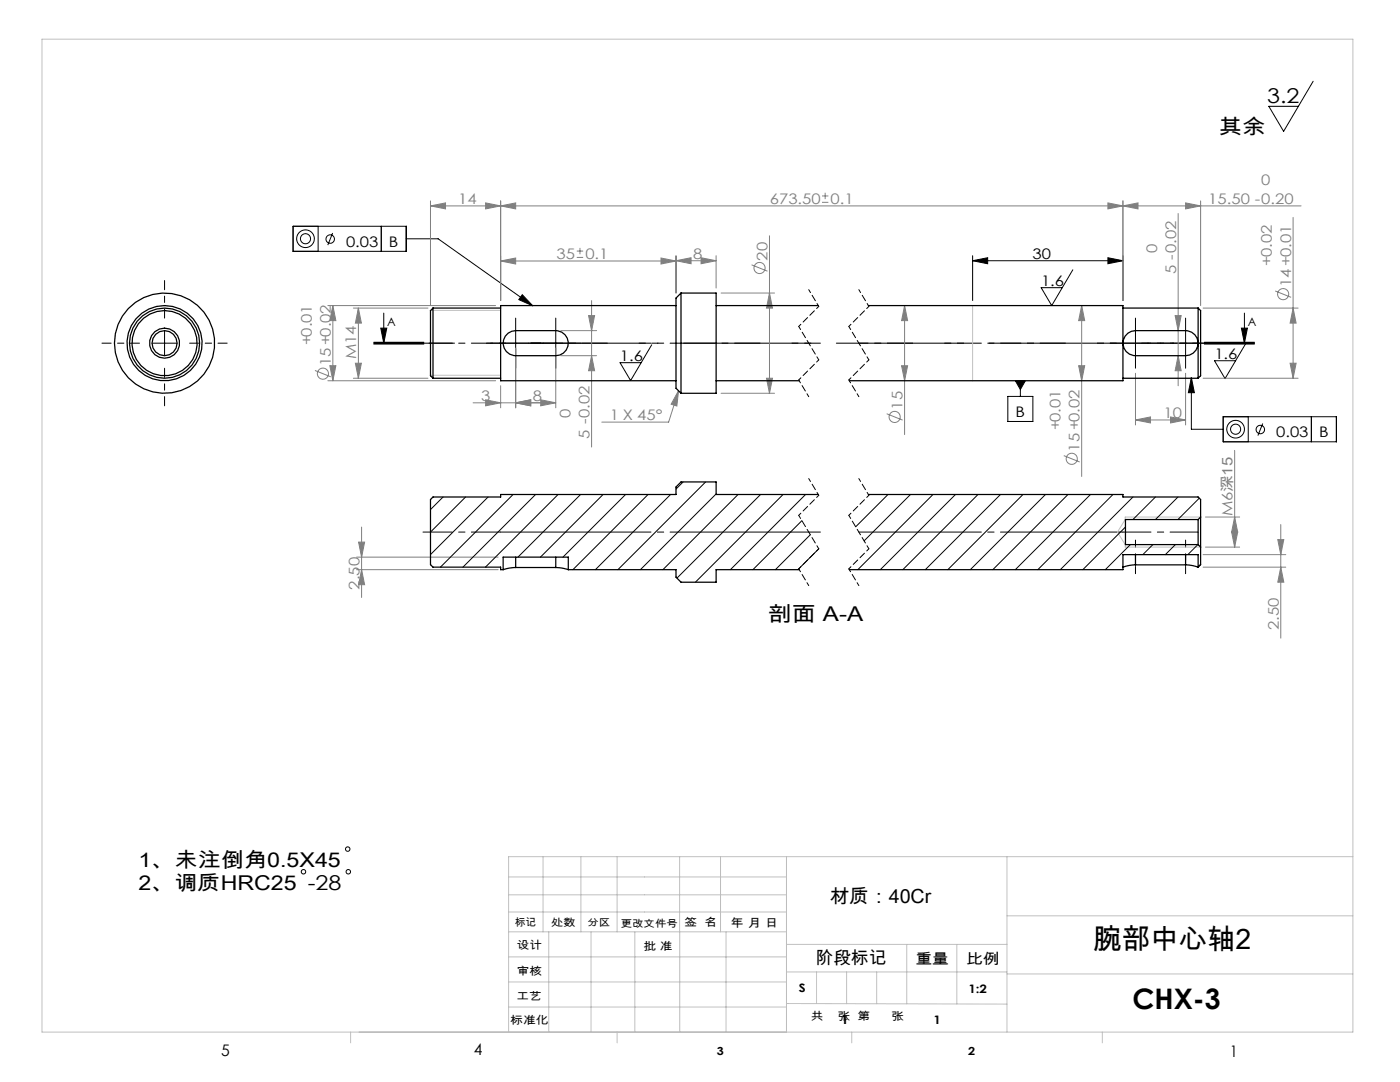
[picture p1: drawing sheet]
<svg xmlns="http://www.w3.org/2000/svg" width="279mm" height="216mm" viewBox="0 0 279 216" stroke-linecap="round" stroke-linejoin="round" font-family="sans-serif">
<g fill="none" stroke="#808080" stroke-width=".2">
<path d="M164 39.1h1.3M164.7 38.5v1.2M85.9 41.1l3-.6v1.2zM85.9 40.1v20.9M96.9 40.5l3 .6-3 .6zM99.9 52.1l3-.6v1.2zM99.9 52.1h35M99.9 41.1l3-.6v1.2zM99.9 40.1v19.9M115.1 51.4h1.3M115.1 50.1h1.3M115.7 49.5v1.2"/>
<path d="M118.1 60v29.2M131.9 51.5l3 .6-3 .6zM134.9 52l3-.6v1.2zM134.9 51v7.5M134.9 52h8M139.9 51.4l3 .6-3 .6zM142.9 51v6.5M143.9 58.5h10.7M150 52.8l3.2 1.3M153.6 47.1v31.4M153.6 58.5l.6 3h-1.2zM164 40.4h1.3"/>
<path d="M221.1 40.5l3 .6-3 .6zM224.1 41.1l3-.6v1.2zM224.1 40.1v19.9M235.1 42.6v34.4M236.6 40.5l3 .6-3 .6zM239.6 40.1v20.9M254.5 58.1l3.2 1.2M258.1 43.4v32.1M259.7 41.1h-173.8M62.9 73.9l3.1 1.3M65.4 76h33.5M65.4 61h33.5"/>
<path d="M65.8 73h1.2l-.6 3zM66.4 61v15M66.4 61l.6 3h-1.2zM70.5 61.5h14.9M70.5 75.5h14.9M70.9 72.5h1.2l-.6 3zM71.5 61.5v14M71.5 61.5l.6 3h-1.2zM96.9 79.8l3 .6-3 .6zM99.9 77v4.4M102.9 69.5v11.9M107.9 79.8l3 .6-3 .6z"/>
<path d="M110.9 69.5v11.9M111.9 66h7.2M111.9 71h7.2M117.5 63h1.2l-.6 3zM118.1 71l.6 3h-1.2zM135.4 78l-.3 3-1.2-.3zM135.4 78l-2 6.2h-13.3M143.9 78.5h10.7M153 75.5h1.2l-.6 3zM179.9 73h1.2l-.6 3zM180.5 61v25.7M180.5 61l.6 3h-1.2z"/>
<path d="M215.3 73h1.2l-.6 3zM215.9 61l.6 3h-1.2zM215.9 61v34.1M226.6 74.5v10.3M234.5 63h1.2l-.6 3zM235.1 71l.6 3h-1.2zM236.6 74.5v10.3M240.1 61.5h19M240.1 75.5h19M257.5 72.5h1.2l-.6 3zM258.1 61.5l.6 3h-1.2zM94.4 80.4h16.5"/>
<path d="M102.9 80.4l3-.6v1.2zM177 82.6l3.1 1.2M212.3 90.9l3.2 1.3M226.6 83.8l3-.6v1.2zM226.6 83.8h10M233.6 83.2l3 .6-3 .6zM246.4 89.9v19.3M71.2 111.2h28.2M71.2 113.7h28.2M71.6 108.2h1.2l-.6 3zM72.2 113.7l.6 3h-1.2zM72.2 105.2v14"/>
<path d="M240.1 113.2h16.5M240.1 110.7h16.5M240.6 103.2h6.8M240.6 109.2h6.8M245.8 106.2h1.2l-.6 3zM246.4 103.2l.6 3h-1.2zM255 107.7h1.2l-.6 3zM255.6 104.7v22.6M255.6 113.2l.6 3h-1.2z"/>
<circle cx="151.6" cy="53.5" r="1.11"/>
<circle cx="256.1" cy="58.7" r="1.11"/>
<circle cx="64.4" cy="74.6" r="1.11"/>
<circle cx="178.5" cy="83.2" r="1.11"/>
<circle cx="213.9" cy="91.5" r="1.11"/>
</g>
<g fill="none" stroke="#000" stroke-width=".2">
<path d="M262.1 16.2l-5.9 10-3-5h5.9M58.5 45.1h22.6v5h-22.6zM63.5 45.1v5M66.4 46.5l-1 2.4M76.1 45.1v5M81.1 47.6h6.3l18.9 13.4M104.2 58.8l2.1 2.2-2.8-1.2zM194.1 52l3-.6v1.2zM194.1 51v9M194.1 52h30M214.1 53.8l-4.2 7.2-2.1-3.6h4.2M221.1 51.4l3 .6-3 .6z"/>
<path d="M224.1 51v9M30.3 68.5h5M32.8 66v5M74.6 68.5h10M74.6 68.7h10M74.6 68.3h10M76 65.5h1.2l-.6 3zM76.6 62.5v6M100.4 68.5h5M102.9 66v5M108.4 68.5h5M110.9 66v5"/>
<path d="M130.1 68.8l-4.2 7.1-2.2-3.5h4.3M201.1 79.1h5v5h-5zM202.6 76h2l-1 1.7zM203.6 76v3.1M224.1 68.5h5M226.6 66v5M234.1 68.5h5M236.6 66v5M237.8 75.4l.6 3h-1.2zM237.8 75.4v10.3h6.3M240.4 68.3h9.9zM240.4 68.5h9.9"/>
<path d="M240.4 68.7h9.9M247.8 65.5h1.2l-.6 3zM248.4 62.5v6M248.7 68.4l-4.2 7.1-2.1-3.5h4.2M244.1 83.2h22.6v5h-22.6zM249.1 83.2v5M252 84.5l-1 2.4M261.7 83.2v5"/>
<circle cx="61" cy="47.6" r="1.01"/>
<circle cx="61" cy="47.6" r="1.76"/>
<circle cx="65.9" cy="47.7" r=".85"/>
<circle cx="246.6" cy="85.6" r="1.76"/>
<circle cx="246.6" cy="85.6" r="1.01"/>
<circle cx="251.5" cy="85.7" r=".85"/>
<circle cx="60.6" cy="174" r=".44"/>
<circle cx="69.4" cy="169.4" r=".44"/>
<circle cx="69.5" cy="174" r=".44"/>
</g>
<g fill="none" stroke="#000" stroke-width=".2" stroke-dasharray="30.5 1.3 1.3 1.3">
<path d="M100.4 68.5h-2.5M102.9 66v-2.5M102.9 71v2.5M105.4 68.5h2.5M108.4 68.5h-2.5M110.9 66v-2.5M110.9 71v2.5M113.4 68.5h2.5M224.1 68.5h-2.5M226.6 66v-2.5M226.6 71v2.5M229.1 68.5h2.5"/>
<path d="M234.1 68.5h-2.5M236.6 66v-2.5M236.6 71v2.5M239.1 68.5h2.5"/>
</g>
<path d="M224.1 68.5h15M224.1 106.2h15" fill="none" stroke="#000" stroke-width=".2" stroke-dasharray="30.5 1.3 1.3 1.3" stroke-dashoffset="24.9"/>
<path d="M163.7 68.5h-63.8M163.7 106.2h-63.8" fill="none" stroke="#000" stroke-width=".2" stroke-dasharray="30.5 1.3 1.3 1.3" stroke-dashoffset=".5"/>
<path d="M224.1 68.5h-52.7M224.1 106.2h-52.7" fill="none" stroke="#000" stroke-width=".2" stroke-dasharray="30.5 1.3 1.3 1.3" stroke-dashoffset="6"/>
<path d="M99.9 68.5h-15.5M99.9 106.2h-15.5" fill="none" stroke="#000" stroke-width=".2" stroke-dasharray="30.5 1.3 1.3 1.3" stroke-dashoffset="24.6"/>
<path d="M27.8 68.5h-7.5M32.8 63.5v-7.5M32.8 73.5v7.5M37.8 68.5h7.5" fill="none" stroke="#000" stroke-width=".2" stroke-dasharray="30.5 1.3 1.3 1.3" stroke-dashoffset="28.6"/>
<path d="M226.6 107.8v6.7M236.6 107.8v6.7" fill="none" stroke="#000" stroke-width=".2" stroke-dasharray="30.5 1.3 1.3 1.3" stroke-dashoffset="29"/>
<path d="M74.6 68.5h175.7" fill="none" stroke="#000" stroke-width=".2" stroke-dasharray="6.3 1.3 1.3 1.3 5.1" stroke-dashoffset="-.9"/>
<path d="M161.4 57.8l2 3.3M171.4 57.8l2 3.3M159.4 65.1l4 6.7M159.4 75.8l2 3.4M169.4 65.1l4 6.7M169.4 75.8l2 3.4M161.4 95.5l2 3.3M171.4 95.5l2 3.3M159.4 102.8l4 6.7M159.4 113.5l2 3.3M169.4 102.8l4 6.7M169.4 113.5l2 3.3" fill="none" stroke="#000" stroke-width=".2" stroke-dasharray="1.3 .6" stroke-dashoffset=".6"/>
<path d="M163.4 61.1l-4 4M163.4 71.8l-4 4M173.4 61.1l-4 4M173.4 71.8l-4 4M163.4 98.8l-4 4M173.4 98.8l-4 4M163.4 109.5l-4 4M173.4 109.5l-4 4" fill="none" stroke="#000" stroke-width=".2" stroke-dasharray="1.3 .6" stroke-dashoffset=".7"/>
<g fill="none" stroke="#c0c0c0" stroke-width=".2">
<path d="M8.4 7.8h261.6v198.1h-261.6zM85.8 61.9h14M85.8 74.9h14M194.1 61v15M239.6 103.2h-15v.5l-1.6 2.5 1.6 2.5v.5h15M101.5 178.5h55.5M101.5 175h55.5M108.4 170.9v15M115.9 170.9v15M123.2 170.9v15M135.6 170.9v15M143.8 170.9v15"/>
<path d="M157 170.9v35M201 170.9v35M270 170.9h-168.5v35M101.5 195.9h55.5M101.5 190.9h55.5M101.5 185.9h55.5M101.5 182h55.5M109.5 185.9v20M118 185.9v20M126.7 185.9v20M135.7 185.9v20M144.9 185.9v20"/>
<path d="M157 188.4h44M157 193.9h44M163 193.9v6.4M169 193.9v6.4M175 193.9v6.4M181 188.4v11.9M191 188.4v11.9M201 194.3h69M201 182.7h69M70 205.9v2.2M101.5 200.9h55.5M123.2 205.9v2.2"/>
<path d="M157 200.2l44 .2M170 205.9v2.2M220 205.9v2.2"/>
</g>
<g fill="#000">
<path d="M194.1 52l3-.6v1.2zM221.1 51.4l3 .6-3 .6z"/>
<path d="M76 65.5h1.2l-.6 3zM247.8 65.5h1.2l-.6 3zM237.8 75.4l.6 3h-1.2zM104.2 58.8l2.1 2.2-2.8-1.2zM202.6 76l1 1.7 1-1.7z"/>
</g>
<g fill="#808080">
<path d="M135.4 78l-.3 3-1.2-.3z"/>
<path d="M134.9 52l3-.6v1.2zM139.9 51.4l3 .6-3 .6zM99.9 52.1l3-.6v1.2zM131.9 51.5l3 .6-3 .6zM226.6 83.8l3-.6v1.2zM233.6 83.2l3 .6-3 .6zM224.1 41.1l3-.6v1.2zM236.6 40.5l3 .6-3 .6z"/>
<path d="M85.9 41.1l3-.6v1.2zM96.9 40.5l3 .6-3 .6z"/>
<path d="M221.1 40.5l3 .6-3 .6zM99.9 41.1l3-.6v1.2zM102.9 80.4l3-.6v1.2zM96.9 79.8l3 .6-3 .6z"/>
<path d="M107.9 79.8l3 .6-3 .6zM102.9 80.4l3-.6v1.2z"/>
<path d="M255.6 113.2l.6 3h-1.2zM255 107.7h1.2l-.6 3z"/>
<path d="M65.8 73h1.2l-.6 3zM66.4 61l.6 3h-1.2z"/>
<path d="M246.4 103.2l.6 3h-1.2zM245.8 106.2h1.2l-.6 3z"/>
<path d="M71.6 108.2h1.2l-.6 3zM72.2 113.7l.6 3h-1.2z"/>
<path d="M153.6 58.5l.6 3h-1.2zM153 75.5h1.2l-.6 3zM71.5 61.5l.6 3h-1.2zM70.9 72.5h1.2l-.6 3zM234.5 63h1.2l-.6 3zM235.1 71l.6 3h-1.2zM258.1 61.5l.6 3h-1.2zM257.5 72.5h1.2l-.6 3zM117.5 63h1.2l-.6 3zM118.1 71l.6 3h-1.2zM215.9 61l.6 3h-1.2zM215.3 73h1.2l-.6 3zM180.5 61l.6 3h-1.2zM179.9 73h1.2l-.6 3z"/>
</g>
<g fill="none" stroke="#000" stroke-width=".25">
<path d="M135.9 58.5v20M135.9 58.5h7v20h-7M135.9 58.5l-1 1v18l1 1M86.4 61.5v14M86.4 61.5l-.5 .5v13l.5 .5M86.4 61.5h13.5M86.4 75.5h13.5M101.4 66.5l.7-.4 .8-.1h8a2.5 2.5 0 0 1 2.5 2.5 2.5 2.5 0 0 1-2.5 2.5h-8a2.5 2.5 0 0 1-2.4-1.7 2.5 2.5 0 0 1 .9-2.8zM134.9 61h-35v15h35M142.9 76h16.6M142.9 61h20.4M173.3 61h50.8v15h-54.6"/>
<path d="M224.1 61.5h15M224.1 75.5h15M225.1 66.5l.7-.4 .8-.1h10a2.5 2.5 0 0 1 2.5 2.5 2.5 2.5 0 0 1-2.5 2.5h-10a2.5 2.5 0 0 1-2.4-1.7 2.5 2.5 0 0 1 .9-2.8zM239.1 61.5v7M239.1 68.5v7M239.1 61.5l.5 .5v13l-.5 .5M163.3 98.7h-20.4v-2.5h-7l-1 1v1.5h-35v.5h-13.5l-.5 .5v13l.5 .5h13.5v.5h.5M173.3 98.7h50.8v.5h15l.5 .5v3.5M100.4 113.7v-2.5h13v2.5M102.9 113.2l-1.2 .1-1.3 .4M102.9 113.2h8M102.9 111.2v2"/>
<path d="M110.9 113.2l2.5 .5M110.9 111.2v2M113.4 113.7h21.5v1.5l1 1h7v-2.5h16.6M226.6 112.7l-1.2 .1-1.3 .4M226.6 112.7h10M226.6 110.7v2M236.6 112.7l1.5 .2 1 .3M236.6 110.7v2M239.1 103.7v5M239.1 113.2v-2.5h-15v3h-54.6M239.1 103.7h-14.5v5h14.5M239.1 108.7l.5 .5"/>
<path d="M239.6 103.2v6M239.6 109.2v3.5l-.5 .5M239.6 103.2l-.5 .5"/>
<circle cx="32.8" cy="68.5" r="7"/>
<circle cx="32.8" cy="68.5" r="7.5"/>
<circle cx="32.8" cy="68.5" r="3"/>
<circle cx="32.8" cy="68.5" r="6.5"/>
<circle cx="32.8" cy="68.5" r="10"/>
<circle cx="32.8" cy="68.5" r="2.5"/>
</g>
<g fill="none" stroke="#000" stroke-width=".2">
<path d="M88.4 99.2l-2.5 2.5M92.9 99.2l-7 7M97.4 99.2l-11.5 11.5M102.4 98.7l-14.5 14.5M106.9 98.7l-14.5 14.5M111.4 98.7l-14.5 14.5M115.9 98.7l-12.5 12.5M120.4 98.7l-12.5 12.5M124.8 98.7l-12.5 12.5M129.3 98.7l-15 15M133.8 98.7l-15 15M136.3 96.2l-1.4 1.4"/>
<path d="M140.8 96.2l-17.5 17.5M142.9 98.6l-15.1 15.1M147.3 98.7l-15 15M151.8 98.7l-16.7 16.7M156.3 98.7l-17.5 17.5M160.8 98.7l-15 15M177.2 98.7l-6.4 6.4M181.7 98.7l-9.2 9.2M186.2 98.7l-15 15M190.7 98.7l-15 15M195.2 98.7l-15 15M199.7 98.7l-15 15"/>
<path d="M204.2 98.7l-15 15M208.6 98.7l-15 15M213.1 98.7l-15 15M217.6 98.7l-15 15M222.1 98.7l-15 15M226.1 99.2l-14.5 14.5M230.6 99.2l-4.5 4.5M235.1 99.2l-4.5 4.5M239.3 99.4l-4.2 4.3M160 103.9l-9.7 9.8M161.7 106.7l-7 7M163.4 109.5l-4.2 4.2"/>
<path d="M224.6 105.2l-8.5 8.5M225.6 108.7l-5 5M230.1 108.7l-2 2M234.6 108.7l-2 2M239.1 108.7l-2 2M239.6 112.6l-.5 .5"/>
</g>
<g font-size="5.6">
<text x="218.3" y="189.3">腕部中心轴2</text>
<text x="226" y="201.3">CHX-3</text>
</g>
<g font-size="4.1">
<text x="252.9" y="20.6">3.2</text>
<text x="243.2" y="26.7">其余</text>
<text x="153.2" y="123.9">剖面 A-A</text>
<text x="27.6" y="173">1、未注倒角0.5X45</text>
<text x="27.6" y="177.5">2、调质HRC25 -28</text>
</g>
<text font-size="3.9" x="165.6" y="180.1">材质：40Cr</text>
<text font-size="3.5" x="162.8" y="192.3">阶段标记</text>
<g font-size="3.2">
<text x="44.2" y="210.6">5</text>
<text x="94.6" y="210.6">4</text>
<text x="245.4" y="210.9">1</text>
</g>
<g font-size="2.9" fill="#808080">
<text x="91.4" y="40.7">14</text>
<text x="153.6" y="40.7">673.50</text>
<text x="165.8" y="40.6">0.1</text>
<text x="241.1" y="40.7">15.50 -0.20</text>
<text x="251.7" y="36.9">0</text>
<text x="111.1" y="51.7">35</text>
<text x="116.8" y="51.6">0.1</text>
<text x="138.4" y="51.6">8</text>
<text x="153.2" y="52" transform="rotate(-90 153.2 52)">20</text>
<text x="230.9" y="50.5" transform="rotate(-90 230.9 50.5)">0</text>
<text x="253.8" y="53" transform="rotate(-90 253.8 53)">+0.02</text>
<text x="234.7" y="54.8" transform="rotate(-90 234.7 54.8)">5 -0.02</text>
<text x="257.7" y="57.2" transform="rotate(-90 257.7 57.2)">14 +0.01</text>
<text x="62.2" y="68.9" transform="rotate(-90 62.2 68.9)">+0.01</text>
<text x="71.1" y="71.7" transform="rotate(-90 71.1 71.7)">M14</text>
<text x="66" y="73.1" transform="rotate(-90 66 73.1)">15 +0.02</text>
<text x="96" y="80">3</text>
<text x="106.3" y="80">8</text>
<text x="113.8" y="83.4" transform="rotate(-90 113.8 83.4)">0</text>
<text x="121.7" y="83.8">1 X 45°</text>
<text x="180.1" y="81.7" transform="rotate(-90 180.1 81.7)">15</text>
<text x="232.2" y="83.4">10</text>
<text x="117.7" y="87.6" transform="rotate(-90 117.7 87.6)">5 -0.02</text>
<text x="211.7" y="85.9" transform="rotate(-90 211.7 85.9)">+0.01</text>
<text x="215.5" y="90.1" transform="rotate(-90 215.5 90.1)">15 +0.02</text>
<text x="246" y="102.9" transform="rotate(-90 246 102.9)">M6深15</text>
<text x="71.8" y="117.6" transform="rotate(-90 71.8 117.6)">2.50</text>
<text x="255.2" y="125.7" transform="rotate(-90 255.2 125.7)">2.50</text>
</g>
<g font-size="2.9">
<text x="69.1" y="49.2">0.03</text>
<text x="77.6" y="49.2">B</text>
<text x="206.1" y="51.6">30</text>
<text x="207.8" y="57">1.6</text>
<text x="123.7" y="72">1.6</text>
<text x="242.4" y="71.6">1.6</text>
<text x="202.7" y="83.2">B</text>
<text x="254.7" y="87.2">0.03</text>
<text x="263.3" y="87.2">B</text>
<text x="182.7" y="192.3">重量</text>
<text x="192.8" y="192.4">比例</text>
</g>
<g font-size="2.3">
<text x="77.3" y="65.1">A</text>
<text x="249" y="65.1">A</text>
<text x="145.8" y="185">年 月 日</text>
<text x="159.4" y="198">S</text>
<text x="193.3" y="198.2">1:2</text>
<text x="167.9" y="204.4">1</text>
<text x="186.3" y="204.4">1</text>
</g>
<g font-size="2.2">
<text x="136.6" y="184.8">签 名</text>
<text x="103.1" y="189.5">设计</text>
<text x="128.4" y="189.5">批 准</text>
<text x="103.1" y="194.5">审核</text>
<text x="103" y="199.6">工艺</text>
<text x="161.8" y="203.5">共</text>
<text x="167.2" y="203.5">张 第</text>
<text x="177.9" y="203.5">张</text>
<text x="101.8" y="204.4">标准化</text>
<text x="143.1" y="210.5">3</text>
<text x="193.2" y="210.5">2</text>
</g>
<g font-size="2.1">
<text x="102.8" y="184.7">标记</text>
<text x="110" y="184.8">处数</text>
</g>
<g font-size="2">
<text x="117.3" y="184.8">分区</text>
<text x="123.9" y="184.9">更改文件号</text>
</g>
</svg>
